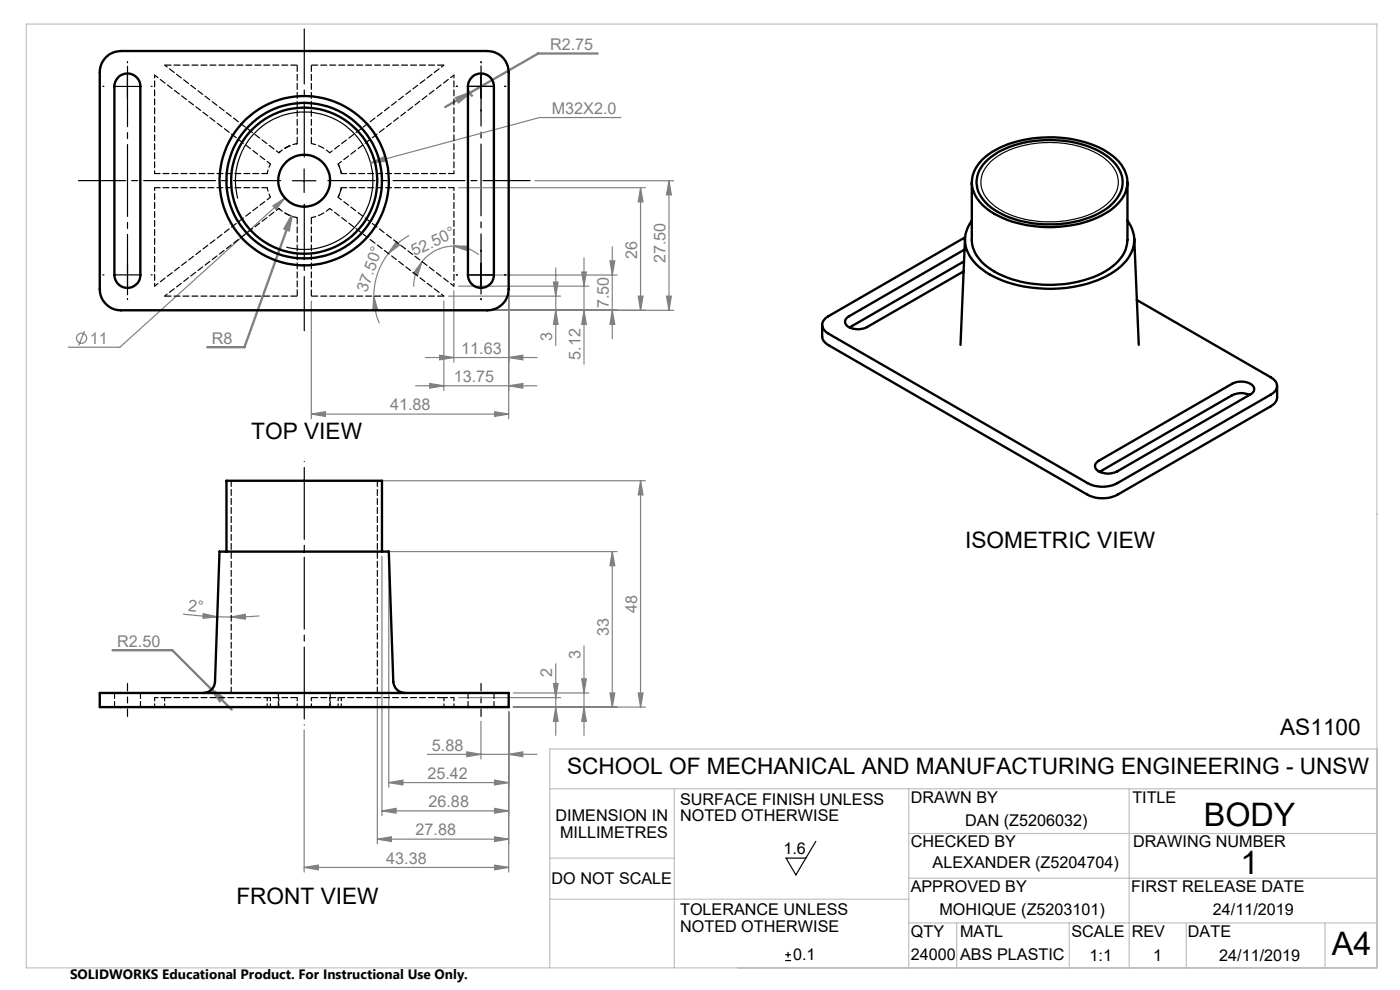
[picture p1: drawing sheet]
<svg xmlns="http://www.w3.org/2000/svg" width="297mm" height="210mm" viewBox="0 0 297 210" stroke-linecap="round" stroke-linejoin="round" font-family="sans-serif">
<g fill="none" stroke="#808080" stroke-width=".25">
<path d="M78.6 34.6l2.8-1.3 .2 .9zM97.3 39.8h39.6M113.5 38.3h29.4M131.7 24.9h-17.2l-35.9 9.7M135.9 39.8l.5 3h-1zM135.9 39.8v26M141.9 38.3l.5 3h-1zM141.9 38.3v27.5M57.9 43.7l2.6-1.7-1.9 2.4zM60.5 42l-35.1 31.7h-10.9M82.4 53.8a14.8 14.8 0 0 0-3.1 9M84.1 51.3l.7 .7-2.4 1.8z"/>
<path d="M86.8 49.9a14.4 14.4 0 0 0-4.4 3.9M89.5 55.5l-.9 2.9-.9-.4zM89.5 55.5a8.3 8.3 0 0 0-1.7 5.3M96.3 52.2h3l-.1 1zM96.3 52.2a8.5 8.5 0 0 0-6.8 3.3M96.3 52.2a8.4 8.4 0 0 1 5.3 1.8M103 58.3h27.9M117.4 59.8h1l-.5 3zM117.9 56.8v16.5M123.4 57.7h1l-.5 3zM123.9 54.7v22.5M129.4 55.3h1l-.5 3z"/>
<path d="M129.9 52.3v19.5M17.9 70.2l-1.2 3.1M66 63.8v25M79.3 62.8l.8 2.9-1 .2zM79.3 62.8a14.3 14.3 0 0 0 1.2 5.8M90.3 75.8h23.6M93.3 75.3l3 .5-3 .5zM94.2 63.8v19M95.1 62.8h23.8M96.3 61.7v15.1M97.3 60.7h27.6M104.4 65.8h38.5"/>
<path d="M107.9 75.8l3-.5v1zM107.9 62.3v26.5M117.9 65.8l.5 3h-1zM123.9 65.8l.5 3h-1zM129.9 65.8l.5 3h-1zM135.4 62.8h1l-.5 3zM141.4 62.8h1l-.5 3zM66 87.8l3-.5v1zM66 87.8h41.9M88.2 81.8h25.7M91.2 81.3l3 .5-3 .5zM104.9 87.3l3 .5-3 .5z"/>
<path d="M107.9 81.8l3-.5v1zM81 118v55M81 102h55.9M82 117h48.9M82.5 118v49M129.9 117l.5 3h-1zM129.9 117v33M135.9 102l.5 3h-1zM135.9 102v48M38.8 130.3l7.3 .5M43.1 130.2l3 .6-3 .4zM46.1 130.8l2.9 .1"/>
<path d="M49 130.9l3-.6v1zM55 130.7l-6 .2M123.9 137v19M64.5 154.8v30.2M80 148v31M97.3 148h21.6M99 159.5l3 .5-3 .5zM102 153v8M107.9 151v34M108.9 150h28M108.9 147h16M117.4 145h1l-.5 3z"/>
<path d="M117.9 150l.5 3h-1zM117.9 140.8v15.2M123.4 144h1l-.5 3zM123.9 150l.5 3h-1zM129.4 147h1l-.5 3zM135.4 147h1l-.5 3zM80 178l3-.5v1zM80 178h27.9M81 172l3-.5v1zM81 172h26.9M82.5 166l3-.5v1zM82.5 166h25.4"/>
<path d="M90.7 160h23.2M104.9 165.5l3 .5-3 .5zM104.9 171.5l3 .5-3 .5zM104.9 177.5l3 .5-3 .5zM107.9 160l3-.5v1zM64.5 184l3-.5v1zM64.5 184h43.4M104.9 183.5l3 .5-3 .5z"/>
<circle cx="17.3" cy="71.7" r="1.08"/>
</g>
<g fill="none" stroke="#000" stroke-width=".25">
<path d="M24.5 18.3h5M27 15.8v5M99.5 18.3h5M102 15.8v5M62 38.3h5M64.5 35.8v5M210 34.5a18.1 18.1 0 0 1 12.5-4.3 18.8 18.8 0 0 1 12.6 4.1 5.6 5.6 0 0 1-.2 8.9 19 19 0 0 1-12.8 3.9 17.4 17.4 0 0 1-12.3-4.5 5.5 5.5 0 0 1 .2-8.1zM50.4 42.1a14.6 14.6 0 0 1 12.9-18.3 14.6 14.6 0 0 1 15.8 15.8 14.6 14.6 0 0 1-18.4 12.8M99.5 58.3h5M102 55.8v5M173.1 178.5l-4.3 7.1-2-3.6h4.2M166.6 203.8h1.2"/>
<path d="M166.6 202.5h1.2M167.2 201.9v1.2"/>
</g>
<path d="M63 30.5a8 8 0 0 0-3.8 1.9M59.2 44.2a8 8 0 0 0 3.8 2" fill="none" stroke="#000" stroke-width=".25" stroke-dasharray="15.2 1.3 1.3 1.3" stroke-dashoffset="14.9" stroke-linecap="butt"/>
<path d="M72.4 36.8l-.7-2M71.7 41.8l.7-2" fill="none" stroke="#000" stroke-width=".25" stroke-dasharray="15.2 1.3 1.3 1.3" stroke-linecap="butt"/>
<path d="M99.4 19.3l.4 .6 .5 .6M99.7 19.7l-5.3 3M126.8 11.4h-12.6l-14.5 8.3M96.8 20.8l2.9-1.1-2.4 2zM61.8 45.9l-.5 3-.9-.4zM61.8 45.9l-9.9 27.8h-7.9M23.9 137.9h12.6l12.6 12.6M44.9 146.3l2.4 1.7-.7 .7z" fill="none" stroke="#808080" stroke-width=".5"/>
<path d="M27 14.1v48.4" fill="none" stroke="#000" stroke-width=".25" stroke-dasharray="15.2 1.3 1.3 1.3" stroke-dashoffset="2.4"/>
<path d="M102 62.4v-48.4" fill="none" stroke="#000" stroke-width=".25" stroke-dasharray="15.2 1.3 1.3 1.3" stroke-dashoffset="2.5"/>
<path d="M64.5 153.8v-55.9" fill="none" stroke="#000" stroke-width=".25" stroke-dasharray="15.2 1.3 1.3 1.3" stroke-dashoffset="-1.3"/>
<path d="M27 152v-7M102 152v-7" fill="none" stroke="#000" stroke-width=".25" stroke-dasharray="15.2 1.3 1.3 1.3" stroke-dashoffset="13.6"/>
<g fill="none" stroke="#c0c0c0" stroke-width=".25">
<path d="M5.6 5.1h286.5v200.2h-286.5zM292.1 158.9h-175.5v46.4M116.6 167.3h175.5M143.1 167.3v38M192.8 167.3v38M192.8 176.8h99.3M239.5 167.3v38M116.6 190.7h76.2M116.6 182h26.5M192.8 186.3h99.3M192.8 195.8h99.3M203 195.8v9.5"/>
<path d="M226.8 195.8v9.5M251.7 195.9v9.4M281.1 195.9v9.4"/>
</g>
<path d="M64.5 33.3v-27.2" fill="none" stroke="#000" stroke-width=".25" stroke-dasharray="15.2 1.3 1.3 1.3" stroke-dashoffset="3.6"/>
<path d="M59.5 38.3h-42.9M69.5 38.3h43" fill="none" stroke="#000" stroke-width=".25" stroke-dasharray="15.2 1.3 1.3 1.3" stroke-dashoffset="5.2"/>
<path d="M64.5 43.3v26.9" fill="none" stroke="#000" stroke-width=".25" stroke-dasharray="15.2 1.3 1.3 1.3" stroke-dashoffset="3.7"/>
<g fill="none" stroke="#000" stroke-width=".25" stroke-dasharray="15.2 1.3 1.3 1.3">
<path d="M22 18.3h-.2M27 13.3v-.2M32 18.3h.3M97 18.3h-.2M102 18.3v-2.5M102 18.3h-2.5M102 18.3v2.5M102 18.3h2.5M102 13.3v-.2M107 18.3h.3M27 23.3v.3M102 23.3v.3"/>
<path d="M22 58.3h-.2M27 58.3v2.5M27 58.3h2.5M27 58.3v-2.5M27 58.3h-2.5M27 53.3v-.2M32 58.3h.3M97 58.3h-.2M102 53.3v-.2M102 58.3v2.5M102 58.3h2.5M102 58.3v-2.5"/>
<path d="M102 58.3h-2.5M107 58.3h.3M27 63.3v.3M102 63.3v.3"/>
</g>
<g fill="#808080">
<path d="M104.9 183.5l3 .5-3 .5zM64.5 184l3-.5v1zM104.9 165.5l3 .5-3 .5zM82.5 166l3-.5v1zM107.9 160l3-.5v1zM99 159.5l3 .5-3 .5zM107.9 81.8l3-.5v1zM91.2 81.3l3 .5-3 .5zM104.9 87.3l3 .5-3 .5zM66 87.8l3-.5v1zM107.9 75.8l3-.5v1zM93.3 75.3l3 .5-3 .5z"/>
<path d="M81 172l3-.5v1zM104.9 171.5l3 .5-3 .5zM80 178l3-.5v1zM104.9 177.5l3 .5-3 .5zM78.6 34.6l3-.4-.2-.9zM57.9 43.7l.7 .7 1.9-2.4z"/>
<path d="M96.3 52.2h3l-.1 1zM89.5 55.5l-.9 2.9-.9-.4z"/>
<path d="M84.1 51.3l.7 .7-2.4 1.8zM79.3 62.8l.8 2.9-1 .2z"/>
<path d="M117.9 150l.5 3h-1zM117.4 145h1l-.5 3zM123.9 150l.5 3h-1zM123.4 144h1l-.5 3zM129.4 147h1l-.5 3zM129.9 117l.5 3h-1zM135.4 147h1l-.5 3zM135.9 102l.5 3h-1zM141.4 62.8h1l-.5 3zM141.9 38.3l.5 3h-1zM135.4 62.8h1l-.5 3zM135.9 39.8l.5 3h-1zM117.9 65.8l.5 3h-1zM117.4 59.8h1l-.5 3zM123.9 65.8l.5 3h-1zM123.4 57.7h1l-.5 3zM129.9 65.8l.5 3h-1zM129.4 55.3h1l-.5 3z"/>
<path d="M43.1 130.2l3 .6-3 .4zM49 130.9l3-.6v1z"/>
<path d="M44.9 146.3l1.7 2.4 .7-.7zM61.8 45.9l-1.4 2.6 .9 .4zM96.8 20.8l.5 .9 2.4-2z"/>
</g>
<g fill="none" stroke="#000" stroke-width=".5">
<path d="M22.3 12.4a4.6 4.6 0 0 1 3.3-1.6h77.8a4.5 4.5 0 0 1 4.5 4.5v46a4.5 4.5 0 0 1-4.5 4.5h-77.8a4.5 4.5 0 0 1-4.4-4.5v-46a4.5 4.5 0 0 1 1.1-2.9zM25.3 16.2a2.76 2.76 0 0 1 2.9-.4 2.76 2.76 0 0 1 1.6 2.5v40a2.75 2.75 0 0 1-2.8 2.8 2.75 2.75 0 0 1-2.7-2.8v-40a2.83 2.83 0 0 1 1-2.1zM100.3 16.2a2.76 2.76 0 0 1 2.9-.4 2.76 2.76 0 0 1 1.6 2.5v40a2.75 2.75 0 0 1-2.8 2.8 2.75 2.75 0 0 1-2.7-2.8v-40a2.83 2.83 0 0 1 1-2.1zM206.2 38.7v12.2a7.6 7.6 0 0 0 4 6.2 25.2 25.2 0 0 0 19.7 2.3 13.3 13.3 0 0 0 8.6-5.8l.5-1.3 .2-1.4v-12.2M208.4 33.9a20.1 20.1 0 0 1 13-4.7 23.3 23.3 0 0 1 14.1 3.5 7.4 7.4 0 0 1 3.6 6.7 8.9 8.9 0 0 1-5.4 6.3 25.9 25.9 0 0 1-22.7-.3 8.7 8.7 0 0 1-4.8-6.5 6.9 6.9 0 0 1 2.2-5zM209.1 34.4a18.5 18.5 0 0 1 12.4-4.7 21.5 21.5 0 0 1 13.6 3.6 6.3 6.3 0 0 1 2.7 7.3 10.7 10.7 0 0 1-6.8 5.6 24.5 24.5 0 0 1-19.3-1.2 7.9 7.9 0 0 1-4.5-6.3v-.7a6.2 6.2 0 0 1 1.9-3.6zM204.5 55.4l-24.3 14.1M204.6 52.9l-24.5 14.2a1.27 1.27 0 0 0-.8 1.4 1.27 1.27 0 0 0 1.1 1.1 4.3 4.3 0 0 0 3.5-.2l20.5-11.8M204.7 50.7l-.9 22.5M204.8 50.3l-29.1 16.8a1.94 1.94 0 0 0-1.3 1.8 1.94 1.94 0 0 0 1.3 1.9l55 31.7a6.8 6.8 0 0 0 6.4 0l32.5-18.8a1.94 1.94 0 0 0 1.3-1.8 1.94 1.94 0 0 0-1.3-1.9l-28.4-16.4M206.2 46.8a6.7 6.7 0 0 0 .9 9.2 21 21 0 0 0 13.4 5.2 25.2 25.2 0 0 0 16.6-4.1 7.8 7.8 0 0 0 3.5-7.2l-.7-2-.7-1.1M240.6 50.7l1 22.5"/>
<path d="M174.4 68.9v2.6a2.3 2.3 0 0 0 1.3 1.7l55 31.7a7.1 7.1 0 0 0 6.4 0l32.9-19a2.07 2.07 0 0 0 .9-1.6v-2.4M232.8 98l28.6-16.6a3.7 3.7 0 0 1 4.6 .7 1.19 1.19 0 0 1-.7 1.6l-28.3 16.3a4 4 0 0 1-4.4-.5 1.06 1.06 0 0 1 .2-1.5zM265.1 83.8a4.2 4.2 0 0 0-3.7 0l-28.1 16.3M48 117v-15h33v15M21.2 147h86.7v3h-86.7zM43.1 147a2.53 2.53 0 0 0 2.5-2.4l1-27.6h35.9l.9 27.6a2.53 2.53 0 0 0 2.5 2.4"/>
<circle cx="64.5" cy="38.3" r="5.5"/>
<circle cx="64.5" cy="38.3" r="18"/>
<circle cx="64.5" cy="38.3" r="15.5"/>
<circle cx="64.5" cy="38.3" r="16.5"/>
</g>
<g fill="none" stroke="#000" stroke-width=".25" stroke-dasharray="1.3 .6" stroke-dashoffset=".6">
<path d="M34.9 13.8l24.3 18.6M69.9 32.4l24.3-18.6M59.2 44.2l-24.3 18.6M94.2 62.8l-24.3-18.6M32.8 150v-2M34.9 150v-2M56.7 150v-2M57.4 150v-2M59.2 150v-2M63 150v-2M66 150v-2M69.9 150v-2"/>
<path d="M71.7 150v-2M72.4 150v-2M94.2 150v-2M96.3 150v-2"/>
</g>
<path d="M63 13.8h-28.1M66 13.8v16.7M94.2 13.8h-28.2M63 30.5v-16.7M66 46.2v16.6M34.9 62.8h28.1M63 62.8v-16.6M66 62.8h28.2M34.9 148h28.1M66 148h28.2" fill="none" stroke="#000" stroke-width=".25" stroke-dasharray="1.3 .6" stroke-dashoffset="-.1"/>
<path d="M32.8 36.8h23.9M56.7 39.8h-23.9M72.4 36.8h23.9M96.3 39.8h-23.9M24.3 150v-3M29.8 150v-3M59 147v3M70 150v-3M99.3 150v-3M104.8 150v-3" fill="none" stroke="#000" stroke-width=".25" stroke-dasharray="1.3 .6" stroke-dashoffset=".1"/>
<path d="M56.7 36.8l.7-2M71.7 34.8l.7 2M72.4 39.8l-.7 2M57.4 41.8l-.7-2M32.8 148h2.1M94.2 148h2.1" fill="none" stroke="#000" stroke-width=".25" stroke-dasharray="1.3 .6" stroke-dashoffset=".5"/>
<path d="M49 102v45M80 147v-45" fill="none" stroke="#000" stroke-width=".25" stroke-dasharray="1.3 .6"/>
<path d="M32.8 15.9v20.9M32.8 39.8v20.9M96.3 36.8v-20.9M96.3 60.7v-20.9" fill="none" stroke="#000" stroke-width=".25" stroke-dasharray="1.3 .6" stroke-dashoffset=".7"/>
<path d="M96.3 15.9l-24.6 18.9M57.4 34.8l-24.6-18.9M71.7 41.8l24.6 18.9M32.8 60.7l24.6-18.9" fill="none" stroke="#000" stroke-width=".25" stroke-dasharray="1.3 .6" stroke-dashoffset=".4"/>
<path d="M59.2 32.4a8 8 0 0 1 3.8-1.9M66 30.5a8 8 0 0 1 3.9 1.9M63 46.2a8 8 0 0 1-3.8-2M69.9 44.2a8 8 0 0 1-3.9 2" fill="none" stroke="#000" stroke-width=".25" stroke-dasharray="1.3 .6" stroke-dashoffset=".3"/>
<g font-size="6.9">
<text x="255.4" y="175.2">BODY</text>
<text x="263.2" y="185.3">1</text>
<text x="282.6" y="202.6">A4</text>
</g>
<g font-size="4.8">
<text x="53.3" y="93.2">TOP VIEW</text>
<text x="204.7" y="116.3">ISOMETRIC VIEW</text>
<text x="271.6" y="155.8">AS1100</text>
<text x="120.3" y="164.3">SCHOOL OF MECHANICAL AND MANUFACTURING ENGINEERING - UNSW</text>
<text x="50.1" y="191.8">FRONT VIEW</text>
</g>
<g font-size="3.4" fill="#808080">
<text x="116.7" y="10.5">R2.75</text>
<text x="117.1" y="24.2">M32X2.0</text>
<text x="87.8" y="54.4" transform="rotate(-25 87.8 54.4)">52.50°</text>
<text x="135.2" y="54.9" transform="rotate(-90 135.2 54.9)">26</text>
<text x="141.2" y="55.9" transform="rotate(-90 141.2 55.9)">27.50</text>
<text x="77.8" y="62.2" transform="rotate(-70 77.8 62.2)">37.50°</text>
<text x="129.2" y="65.4" transform="rotate(-90 129.2 65.4)">7.50</text>
<text x="19.1" y="72.9">11</text>
<text x="44.9" y="72.9">R8</text>
<text x="97.9" y="75">11.63</text>
<text x="117.2" y="72.3" transform="rotate(-90 117.2 72.3)">3</text>
<text x="123.2" y="76.3" transform="rotate(-90 123.2 76.3)">5.12</text>
<text x="96.3" y="81">13.75</text>
<text x="82.8" y="87">41.88</text>
<text x="39.9" y="129.6" transform="rotate(5 39.9 129.6)">2°</text>
<text x="135.2" y="129.9" transform="rotate(-90 135.2 129.9)">48</text>
<text x="24.9" y="137.1">R2.50</text>
<text x="129.2" y="134.8" transform="rotate(-90 129.2 134.8)">33</text>
<text x="117.2" y="143.6" transform="rotate(-90 117.2 143.6)">2</text>
<text x="123.2" y="139.9" transform="rotate(-90 123.2 139.9)">3</text>
<text x="91.6" y="159.2">5.88</text>
<text x="90.7" y="165.2">25.42</text>
<text x="90.9" y="171.2">26.88</text>
<text x="88.2" y="177.2">27.88</text>
<text x="81.9" y="183.2">43.38</text>
</g>
<g font-size="3.4">
<text x="144.3" y="170.7">SURFACE FINISH UNLESS</text>
<text x="193.2" y="170.3">DRAWN BY</text>
<text x="240.2" y="170.3">TITLE</text>
<text x="117.9" y="174.2">DIMENSION IN</text>
<text x="118.8" y="177.7">MILLIMETRES</text>
<text x="144.3" y="174.2">NOTED OTHERWISE</text>
<text x="193.2" y="179.8">CHECKED BY</text>
<text x="204.8" y="175.3">DAN (Z5206032)</text>
<text x="240.4" y="179.8">DRAWING NUMBER</text>
<text x="166.2" y="181.2">1.6</text>
<text x="197.9" y="184.1">ALEXANDER (Z5204704)</text>
<text x="117" y="187.5">DO NOT SCALE</text>
<text x="193.2" y="189.3">APPROVED BY</text>
<text x="239.9" y="189.3">FIRST RELEASE DATE</text>
<text x="144.3" y="194.2">TOLERANCE UNLESS</text>
<text x="144.3" y="197.7">NOTED OTHERWISE</text>
<text x="199.3" y="194.2">MOHIQUE (Z5203101)</text>
<text x="257.3" y="194.1">24/11/2019</text>
<text x="168.3" y="203.7">0.1</text>
<text x="193.2" y="203.7">24000</text>
<text x="193.2" y="198.8">QTY</text>
<text x="203.7" y="198.8">MATL</text>
<text x="203.7" y="203.7">ABS PLASTIC</text>
<text x="227.3" y="198.8">SCALE</text>
<text x="231.1" y="203.8">1:1</text>
<text x="240.1" y="198.8">REV</text>
<text x="244.6" y="203.8">1</text>
<text x="252" y="198.8">DATE</text>
<text x="258.7" y="203.8">24/11/2019</text>
</g>
<text font-size="2.9" x="14.9" y="207.6">SOLIDWORKS Educational Product. For Instructional Use Only.</text>
</svg>
